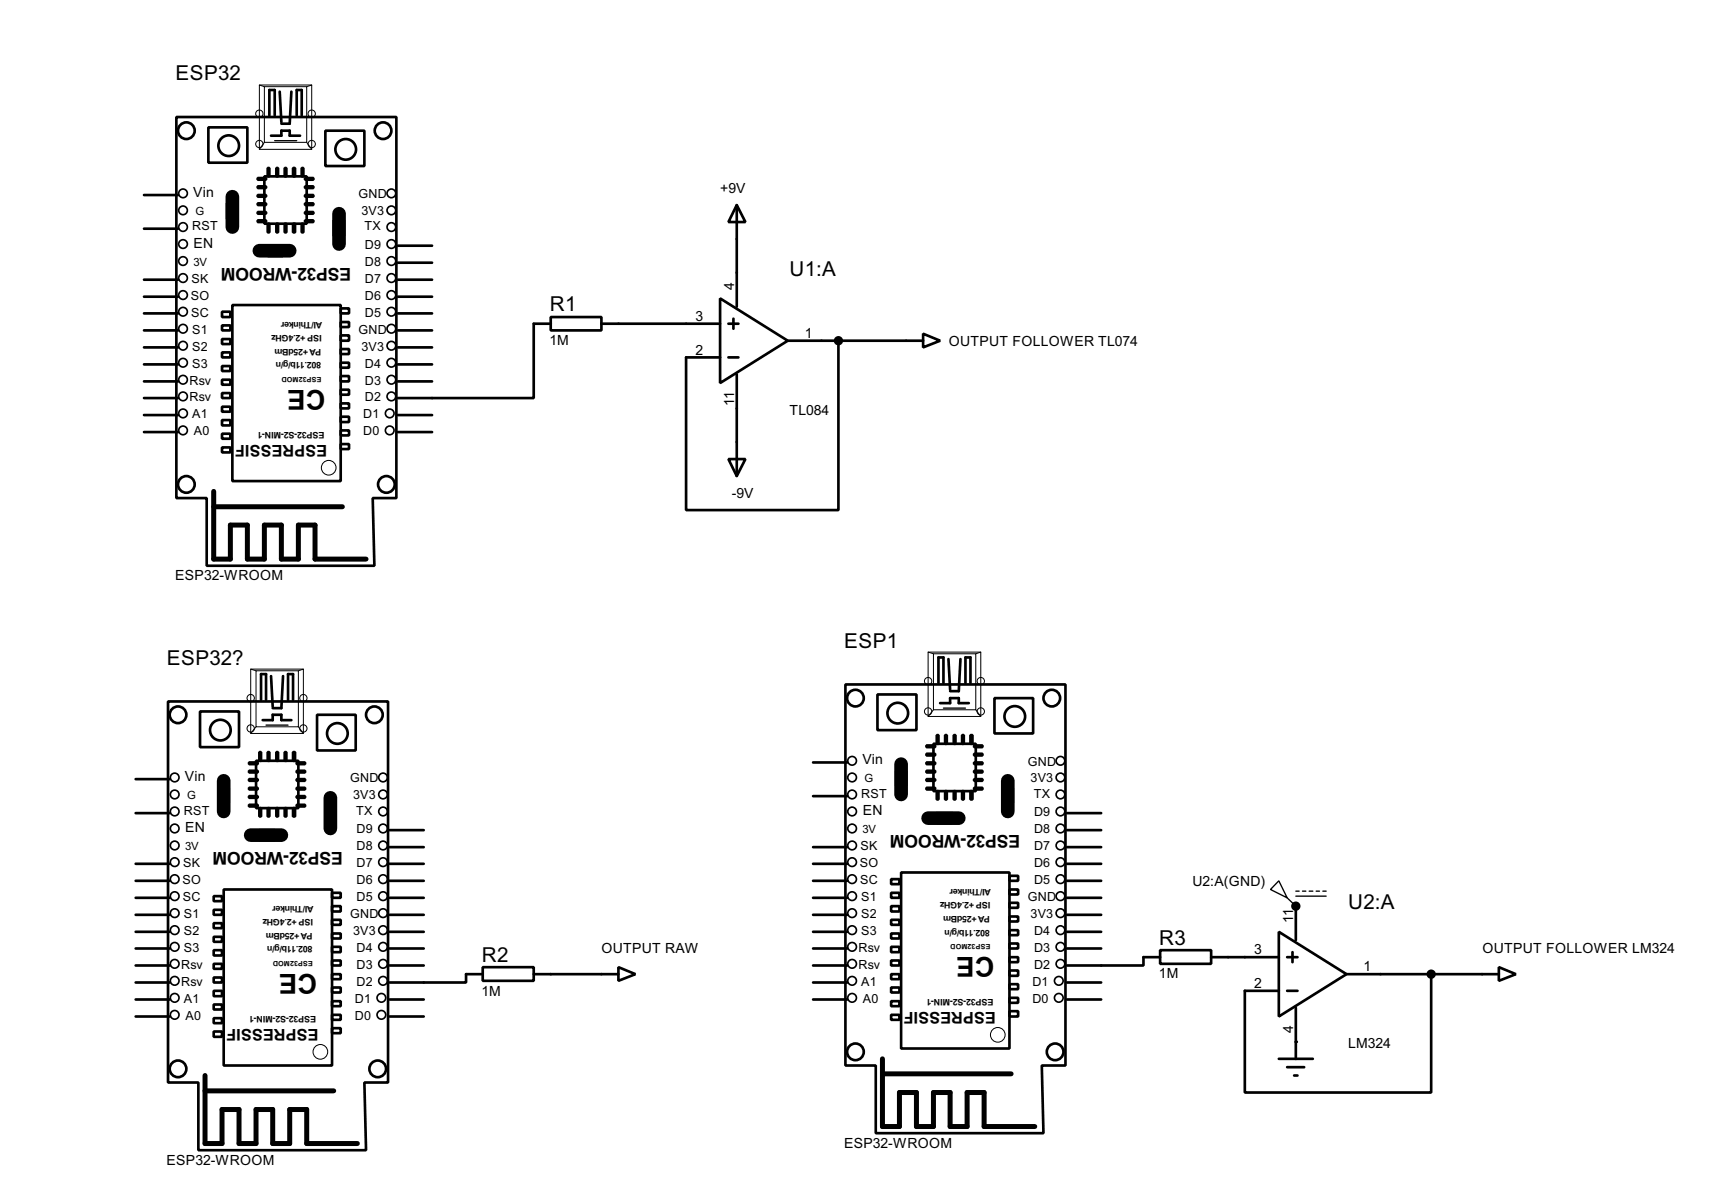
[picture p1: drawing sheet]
<svg xmlns="http://www.w3.org/2000/svg" width="256mm" height="180mm" viewBox="0 0 256 180" stroke-linecap="round" stroke-linejoin="round" font-family="sans-serif">
<g fill="none" stroke="#000" stroke-width=".4">
<path d="M26.5 17.6h33v57.1h-3.6l.3 10.2h-25.2v-10.2h-4.5zM31.3 19.1h5.8v5.3h-5.8zM40.4 17.3v-3.8h.8v3.8M42 13.8l.2 4.5M43.7 13.8l-.2 4.8h-1.3M44.5 17.3v-3.8h.8v3.8M48.8 19.6h5.9v5.3h-5.9zM21.6 29.3h5.1M21.6 34.3h5.1M34.1 30.5h1.5v2.3h-1.5zM38.7 33.1h1.2v.2h-1.2zM38.7 31.8h1.2v.3h-1.2z"/>
<path d="M38.7 30.5h1.2v.3h-1.2zM38.7 29.3h1.2v.2h-1.2zM38.7 28h1.2v.2h-1.2zM38.7 26.7h1.2v.3h-1.2zM39.7 26.5h6.3v7.1h-6.3zM40.2 33.6h.2v1.3h-.2zM40.2 25.2h.2v1.3h-.2zM40.2 36.9h2.3v1.5h-2.3zM40.7 20.4h1.5v-.8h1.3v.8h1.5M41.5 33.6h.2v1.3h-.2zM41.5 25.2h.2v1.3h-.2zM42.7 33.6h.3v1.3h-.3z"/>
<path d="M42.7 25.2h.3v1.3h-.3zM44 33.6h.3v1.3h-.3zM44 25.2h.3v1.3h-.3zM45.3 33.6h.2v1.3h-.2zM45.3 25.2h.2v1.3h-.2zM45.8 33.1h1.2v.2h-1.2zM45.8 31.8h1.2v.3h-1.2zM45.8 30.5h1.2v.3h-1.2zM45.8 29.3h1.2v.2h-1.2zM45.8 28h1.2v.2h-1.2zM45.8 26.7h1.2v.3h-1.2zM50.1 33.1h1.5v2.3h-1.5z"/>
<path d="M59.7 39.4h5.1M59.7 36.9h5.1M110.5 30.8l1.3 2.5h-2.5zM110.5 30.8v15.2M21.6 59.7h5.1M21.6 57.2h5.1M21.6 54.7h5.1M21.6 47h5.1M21.6 44.5h5.1M21.6 42h5.1M21.6 49.6h5.1M21.6 52.1h5.1"/>
<path d="M33.3 59h1.3v.7h-1.3zM33.3 57h1.3v.7h-1.3zM33.3 54.9h1.3v.8h-1.3zM33.3 52.9h1.3v.7h-1.3zM33.3 50.9h1.3v.7h-1.3zM33.3 48.8h1.3v.8h-1.3zM33.3 46.8h1.3v.8h-1.3zM34.9 45.8h16.2v26.4h-16.2zM51.1 58.5h1.3v.7h-1.3zM51.1 56.4h1.3v.8h-1.3zM51.1 54.4h1.3v.8h-1.3zM51.1 52.4h1.3v.7h-1.3z"/>
<path d="M51.1 50.3h1.3v.8h-1.3zM51.1 48.3h1.3v.8h-1.3zM51.1 46.3h1.3v.7h-1.3zM59.7 57.2h5.1M59.7 54.7h5.1M59.7 47h5.1M59.7 44.5h5.1M59.7 42h5.1M59.7 49.6h5.1M59.7 52.1h5.1M82.6 47.6h7.6v2h-7.6zM82.6 48.6h-2.5v11.1h-20.4"/>
<path d="M90.2 48.6h17.8M108 44.8l10.2 6.3-10.2 6.4zM109.3 48.6h1.5M109.3 53.6h1.5M110 47.8v1.5M110.5 56.2v15.2M118.2 51.1h20.3M125.8 51.1v25.4h-22.9v-22.9h5.1M138.5 50.1l2.5 1-2.5 1zM21.6 64.8h5.1M21.6 62.3h5.1M33.3 67.1h1.3v.8h-1.3z"/>
<path d="M33.3 65.1h1.3v.7h-1.3zM33.3 63h1.3v.8h-1.3zM33.3 61h1.3v.8h-1.3zM51.1 66.6h1.3v.8h-1.3zM51.1 64.6h1.3v.7h-1.3zM51.1 62.5h1.3v.8h-1.3zM51.1 60.5h1.3v.8h-1.3zM59.7 64.8h5.1M59.7 62.3h5.1M109.3 68.9h2.5l-1.3 2.5zM142.3 98.9l.2 4.5M144.1 98.9l-.3 4.8h-1.3"/>
<path d="M20.4 116.9h5.1M25.2 105.2h33v57.2h-3.5l.2 10.1h-25.1v-10.1h-4.6zM30 106.7h5.9v5.4h-5.9zM32.8 118.2h1.5v2.3h-1.5zM37.4 119.4h1.3v.3h-1.3zM37.4 118.2h1.3v.2h-1.3zM37.4 116.9h1.3v.2h-1.3zM37.4 115.6h1.3v.3h-1.3zM37.4 114.4h1.3v.2h-1.3zM38.4 114.1h6.4v7.1h-6.4zM38.9 112.8h.3v1.3h-.3zM39.2 105v-3.9h.7v3.9"/>
<path d="M39.4 108h1.5v-.8h1.3v.8h1.5M40.2 112.8h.2v1.3h-.2zM40.7 101.4l.2 4.6M41.5 112.8h.2v1.3h-.2zM42.5 101.4l-.3 4.8h-1.3M42.7 112.8h.3v1.3h-.3zM43.2 105v-3.9h.8v3.9M44 112.8h.3v1.3h-.3zM44.5 119.4h1.3v.3h-1.3zM44.5 118.2h1.3v.2h-1.3zM44.5 116.9h1.3v.2h-1.3zM44.5 115.6h1.3v.3h-1.3z"/>
<path d="M44.5 114.4h1.3v.2h-1.3zM47.6 107.2h5.8v5.4h-5.8zM122 114.4h5.1M122 119.4h5.1M126.8 102.7h33v57.1h-3.5l.2 10.2h-25.1v-10.2h-4.6zM131.6 104.2h5.9v5.3h-5.9zM134.4 115.6h1.5v2.3h-1.5zM139 118.2h1.3v.2h-1.3zM139 116.9h1.3v.2h-1.3zM139 115.6h1.3v.3h-1.3zM139 114.4h1.3v.2h-1.3zM139 113.1h1.3v.2h-1.3z"/>
<path d="M139 111.8h1.3v.3h-1.3zM140 111.6h6.4v7.1h-6.4zM140.5 118.7h.3v1.2h-.3zM140.5 110.3h.3v1.3h-.3zM140.8 102.4v-3.8h.7v3.8M141 105.5h1.5v-.8h1.3v.8h1.5M141.8 118.7h.2v1.2h-.2zM141.8 110.3h.2v1.3h-.2zM143.1 118.7h.2v1.2h-.2zM143.1 110.3h.2v1.3h-.2zM144.3 118.7h.3v1.2h-.3zM144.3 110.3h.3v1.3h-.3z"/>
<path d="M144.8 102.4v-3.8h.8v3.8M145.6 118.7h.3v1.2h-.3zM145.6 110.3h.3v1.3h-.3zM146.1 118.2h1.3v.2h-1.3zM146.1 116.9h1.3v.2h-1.3zM146.1 115.6h1.3v.3h-1.3zM146.1 114.4h1.3v.2h-1.3zM146.1 113.1h1.3v.2h-1.3zM146.1 111.8h1.3v.3h-1.3zM149.2 104.7h5.8v5.3h-5.8zM150.4 118.2h1.5v2.3h-1.5zM20.4 134.7h5.1"/>
<path d="M20.4 132.1h5.1M20.4 129.6h5.1M20.4 137.2h5.1M20.4 139.8h5.1M20.4 122h5.1M32.1 138.5h1.2v.7h-1.2zM32.1 136.5h1.2v.7h-1.2zM32.1 134.4h1.2v.8h-1.2zM33.6 133.4h16.2v26.4h-16.2zM37.4 120.7h1.3v.3h-1.3zM38.9 121.2h.3v1.3h-.3zM38.9 124.5h2.3v1.5h-2.3z"/>
<path d="M40.2 121.2h.2v1.3h-.2zM41.5 121.2h.2v1.3h-.2zM42.7 121.2h.3v1.3h-.3zM44 121.2h.3v1.3h-.3zM44.5 120.7h1.3v.3h-1.3zM48.8 120.7h1.5v2.3h-1.5zM49.8 138h1.3v.7h-1.3zM49.8 135.9h1.3v.8h-1.3zM49.8 133.9h1.3v.8h-1.3zM58.5 134.7h5.1M58.5 132.1h5.1M58.5 129.6h5.1"/>
<path d="M58.5 127.1h5.1M58.5 124.5h5.1M58.5 137.2h5.1M58.5 139.8h5.1M122 134.7h5.1M122 132.1h5.1M122 129.6h5.1M122 127.1h5.1M122 137.2h5.1M122 139.8h5.1M133.7 138h1.2v.7h-1.2zM133.7 135.9h1.2v.8h-1.2z"/>
<path d="M133.7 133.9h1.2v.8h-1.2zM133.7 131.9h1.2v.7h-1.2zM135.2 130.9h16.2v26.4h-16.2zM140.5 122h2.3v1.5h-2.3zM151.4 139.5h1.3v.8h-1.3zM151.4 137.5h1.3v.7h-1.3zM151.4 135.4h1.3v.8h-1.3zM151.4 133.4h1.3v.8h-1.3zM151.4 131.4h1.3v.7h-1.3zM160.1 134.7h5.1M160.1 132.1h5.1M160.1 129.6h5.1"/>
<path d="M160.1 127.1h5.1M160.1 124.5h5.1M160.1 137.2h5.1M160.1 139.8h5.1M160.1 122h5.1M191.8 139.8l10.2 6.3-10.2 6.4zM194.4 135.9v5.1M20.4 152.5h5.1M20.4 149.9h5.1M20.4 147.4h5.1M20.4 144.8h5.1M20.4 142.3h5.1"/>
<path d="M32.1 154.7h1.2v.8h-1.2zM32.1 152.7h1.2v.8h-1.2zM32.1 150.7h1.2v.7h-1.2zM32.1 148.6h1.2v.8h-1.2zM32.1 146.6h1.2v.8h-1.2zM32.1 144.6h1.2v.7h-1.2zM32.1 142.5h1.2v.8h-1.2zM32.1 140.5h1.2v.8h-1.2zM49.8 154.2h1.3v.8h-1.3zM49.8 152.2h1.3v.8h-1.3zM49.8 150.2h1.3v.7h-1.3zM49.8 148.1h1.3v.8h-1.3z"/>
<path d="M49.8 146.1h1.3v.8h-1.3zM49.8 144.1h1.3v.7h-1.3zM49.8 142h1.3v.8h-1.3zM49.8 140h1.3v.8h-1.3zM58.5 152.5h5.1M58.5 149.9h5.1M58.5 144.8h5.1M58.5 142.3h5.1M72.4 145.1h7.7v2h-7.7zM72.4 146.1h-2.5v1.3h-11.4M80.1 146.1h12.7M92.8 145.1l2.5 1-2.5 1z"/>
<path d="M122 149.9h5.1M122 147.4h5.1M122 144.8h5.1M122 142.3h5.1M133.7 152.2h1.2v.8h-1.2zM133.7 150.2h1.2v.7h-1.2zM133.7 148.1h1.2v.8h-1.2zM133.7 146.1h1.2v.8h-1.2zM133.7 144.1h1.2v.7h-1.2zM133.7 142h1.2v.8h-1.2zM133.7 140h1.2v.8h-1.2zM151.4 151.7h1.3v.8h-1.3z"/>
<path d="M151.4 149.7h1.3v.7h-1.3zM151.4 147.6h1.3v.8h-1.3zM151.4 145.6h1.3v.8h-1.3zM151.4 143.6h1.3v.7h-1.3zM151.4 141.5h1.3v.8h-1.3zM160.1 149.9h5.1M160.1 147.4h5.1M160.1 142.3h5.1M174 142.5h7.7v2.1h-7.7zM174 143.6h-2.5v1.2h-11.4M181.7 143.6h10.1M191.8 158.8h5.1"/>
<path d="M193.1 143.6h1.5M193.1 148.6h1.5M193.9 142.8v1.5M194.4 151.2v7.6M202 146.1h22.8M214.7 146.1v17.8h-28v-15.3h5.1M224.8 145.1l2.6 1-2.6 1zM193.1 160.1h2.5M194.1 161.3h.5"/>
<circle cx="27.9" cy="19.6" r="1.25"/>
<circle cx="57.4" cy="19.6" r="1.25"/>
<circle cx="34.3" cy="21.9" r="1.55"/>
<circle cx="51.8" cy="22.4" r="1.55"/>
<circle cx="27.9" cy="72.7" r="1.25"/>
<circle cx="57.9" cy="72.7" r="1.25"/>
<circle cx="26.7" cy="107.2" r="1.25"/>
<circle cx="33" cy="109.5" r="1.55"/>
<circle cx="50.6" cy="110" r="1.55"/>
<circle cx="56.1" cy="107.2" r="1.25"/>
<circle cx="128.3" cy="104.7" r="1.25"/>
<circle cx="134.6" cy="107" r="1.55"/>
<circle cx="152.2" cy="107.5" r="1.55"/>
<circle cx="157.7" cy="104.7" r="1.25"/>
<circle cx="128.3" cy="157.8" r="1.25"/>
<circle cx="158.2" cy="157.8" r="1.25"/>
<circle cx="26.7" cy="160.3" r="1.25"/>
<circle cx="56.6" cy="160.3" r="1.25"/>
</g>
<g fill="#000">
<circle cx="194.4" cy="135.9" r=".2"/>
<circle cx="194.4" cy="156.3" r=".2"/>
</g>
<g fill="none" stroke="#000" stroke-width=".25">
<circle cx="27.4" cy="31.6" r=".65"/>
<circle cx="27.4" cy="39.2" r=".65"/>
<circle cx="27.4" cy="34.1" r=".65"/>
<circle cx="27.4" cy="36.6" r=".65"/>
<circle cx="27.4" cy="29" r=".65"/>
<circle cx="58.7" cy="39.2" r=".65"/>
<circle cx="58.7" cy="34.1" r=".65"/>
<circle cx="58.7" cy="31.6" r=".65"/>
<circle cx="58.7" cy="36.6" r=".65"/>
<circle cx="58.7" cy="29" r=".65"/>
<circle cx="27.4" cy="46.8" r=".65"/>
<circle cx="27.4" cy="44.3" r=".65"/>
<circle cx="27.4" cy="59.5" r=".65"/>
<circle cx="27.4" cy="41.7" r=".65"/>
<circle cx="27.4" cy="54.4" r=".65"/>
<circle cx="27.4" cy="57" r=".65"/>
<circle cx="27.4" cy="49.3" r=".65"/>
<circle cx="27.4" cy="51.9" r=".65"/>
<circle cx="58.7" cy="44.3" r=".65"/>
<circle cx="58.7" cy="46.8" r=".65"/>
<circle cx="58.7" cy="51.9" r=".65"/>
<circle cx="58.7" cy="54.4" r=".65"/>
<circle cx="58.7" cy="59.5" r=".65"/>
<circle cx="58.7" cy="57" r=".65"/>
<circle cx="58.7" cy="49.3" r=".65"/>
<circle cx="58.7" cy="41.7" r=".65"/>
<circle cx="27.4" cy="64.6" r=".65"/>
<circle cx="27.4" cy="62" r=".65"/>
<circle cx="58.4" cy="64.6" r=".65"/>
<circle cx="58.4" cy="62" r=".65"/>
<circle cx="26.2" cy="119.2" r=".65"/>
<circle cx="26.2" cy="116.6" r=".65"/>
<circle cx="57.4" cy="116.6" r=".65"/>
<circle cx="57.4" cy="119.2" r=".65"/>
<circle cx="127.8" cy="119.2" r=".65"/>
<circle cx="127.8" cy="114.1" r=".65"/>
<circle cx="127.8" cy="116.6" r=".65"/>
<circle cx="159" cy="119.2" r=".65"/>
<circle cx="159" cy="114.1" r=".65"/>
<circle cx="159" cy="116.6" r=".65"/>
<circle cx="26.2" cy="124.3" r=".65"/>
<circle cx="26.2" cy="139.5" r=".65"/>
<circle cx="26.2" cy="134.4" r=".65"/>
<circle cx="26.2" cy="129.3" r=".65"/>
<circle cx="26.2" cy="137" r=".65"/>
<circle cx="26.2" cy="121.7" r=".65"/>
<circle cx="26.2" cy="131.9" r=".65"/>
<circle cx="26.2" cy="126.8" r=".65"/>
<circle cx="57.4" cy="139.5" r=".65"/>
<circle cx="57.4" cy="134.4" r=".65"/>
<circle cx="57.4" cy="126.8" r=".65"/>
<circle cx="57.4" cy="129.3" r=".65"/>
<circle cx="57.4" cy="131.9" r=".65"/>
<circle cx="57.4" cy="121.7" r=".65"/>
<circle cx="57.4" cy="137" r=".65"/>
<circle cx="57.4" cy="124.3" r=".65"/>
<circle cx="127.8" cy="134.4" r=".65"/>
<circle cx="127.8" cy="129.3" r=".65"/>
<circle cx="127.8" cy="124.3" r=".65"/>
<circle cx="127.8" cy="126.8" r=".65"/>
<circle cx="127.8" cy="139.5" r=".65"/>
<circle cx="127.8" cy="137" r=".65"/>
<circle cx="127.8" cy="131.9" r=".65"/>
<circle cx="127.8" cy="121.7" r=".65"/>
<circle cx="159" cy="124.3" r=".65"/>
<circle cx="159" cy="134.4" r=".65"/>
<circle cx="159" cy="126.8" r=".65"/>
<circle cx="159" cy="131.9" r=".65"/>
<circle cx="159" cy="129.3" r=".65"/>
<circle cx="159" cy="121.7" r=".65"/>
<circle cx="159" cy="137" r=".65"/>
<circle cx="159" cy="139.5" r=".65"/>
<circle cx="26.2" cy="142" r=".65"/>
<circle cx="26.2" cy="152.2" r=".65"/>
<circle cx="26.2" cy="144.6" r=".65"/>
<circle cx="26.2" cy="147.1" r=".65"/>
<circle cx="26.2" cy="149.7" r=".65"/>
<circle cx="57.2" cy="152.2" r=".65"/>
<circle cx="57.2" cy="149.7" r=".65"/>
<circle cx="57.4" cy="144.6" r=".65"/>
<circle cx="57.4" cy="142" r=".65"/>
<circle cx="57.4" cy="147.1" r=".65"/>
<circle cx="127.8" cy="149.7" r=".65"/>
<circle cx="127.8" cy="142" r=".65"/>
<circle cx="127.8" cy="144.6" r=".65"/>
<circle cx="127.8" cy="147.1" r=".65"/>
<circle cx="158.8" cy="147.1" r=".65"/>
<circle cx="158.8" cy="149.7" r=".65"/>
<circle cx="159" cy="144.6" r=".65"/>
<circle cx="159" cy="142" r=".65"/>
</g>
<g fill="none" stroke="#000" stroke-width=".15">
<path d="M38.9 12.8h7.9v9.6h-7.9zM38.9 12.8l.8 .2M39.7 13h6.3v8.4h-6.3zM46.8 12.8l-.8 .2M39.7 21.4l-.8 1M46 21.4l.8 1M139.2 97.8h7.9v9.7h-7.9zM139.2 97.8l.8 .3M140 98.1h6.4v8.4h-6.4zM147.1 97.8l-.7 .3M37.6 100.4h7.9v9.6h-7.9zM37.6 100.4l.8 .2"/>
<path d="M38.4 100.6h6.4v8.4h-6.4zM38.4 109l-.8 1M44.8 109l.7 1M45.5 100.4l-.7 .2M140 106.5l-.8 1M146.4 106.5l.7 1"/>
<circle cx="38.9" cy="17.1" r=".55"/>
<circle cx="46.7" cy="17.1" r=".55"/>
<circle cx="38.9" cy="21.6" r=".55"/>
<circle cx="46.7" cy="21.6" r=".55"/>
<circle cx="49.3" cy="70.2" r="1.1"/>
<circle cx="37.6" cy="109.3" r=".55"/>
<circle cx="37.6" cy="104.7" r=".55"/>
<circle cx="45.5" cy="104.7" r=".55"/>
<circle cx="45.5" cy="109.3" r=".55"/>
<circle cx="139.2" cy="106.7" r=".55"/>
<circle cx="139.2" cy="102.2" r=".55"/>
<circle cx="147.1" cy="106.7" r=".55"/>
<circle cx="147.1" cy="102.2" r=".55"/>
<circle cx="48" cy="157.8" r="1.1"/>
<circle cx="149.6" cy="155.2" r="1.1"/>
</g>
<path d="M41.2 21.1h3.3M39.9 108.8h3.3M141.5 106.2h3.3M191.8 132.1l1.3 2.6-2.5-1.3zM193.1 134.7l1.3 1.2M194.4 133.7h.5M194.4 134.4h4.5M195.4 133.7h.5M196.4 133.7h.5M197.4 133.7h.5M198.4 133.7h.5" fill="none" stroke="#000" stroke-width=".2"/>
<path d="M34.9 29.5v4.6M38.9 37.6h4.6M50.9 32.1v4.5M33.6 117.1v4.6M49.6 119.7v4.6M135.2 114.6v4.6M151.2 117.1v4.6M37.6 125.3h4.6M139.2 122.7h4.6" fill="none" stroke="#000" stroke-width="2.1"/>
<path d="M32.1 73.7v10.2h2.5v-5.1h2.5v5.1h2.6v-5.1h2.5v5.1h2.6v-5.1h2.5v5.1h7.6M32.1 76h19.3M132.4 158.8v10.2h2.5v-5.1h2.6v5.1h2.5v-5.1h2.5v5.1h2.6v-5.1h2.5v5.1h7.6M30.8 161.3v10.2h2.5v-5.1h2.6v5.1h2.5v-5.1h2.5v5.1h2.6v-5.1h2.5v5.1h7.6M30.8 163.6h19.3M132.4 161.1h19.3" fill="none" stroke="#000" stroke-width=".75"/>
<g fill="#000" stroke="#000" stroke-width=".4">
<circle cx="125.7" cy="51.1" r=".5"/>
<circle cx="194.3" cy="135.9" r=".5"/>
<circle cx="214.6" cy="146.1" r=".5"/>
</g>
<g font-size="4.6">
<text x="48.8" y="58.5" transform="rotate(-180 48.8 58.5)">CE</text>
<text x="149.2" y="143.6" transform="rotate(-180 149.2 143.6)">CE</text>
<text x="47.6" y="146.1" transform="rotate(-180 47.6 146.1)">CE</text>
</g>
<g font-size="3.5">
<text x="26.3" y="12">ESP32</text>
<text x="118.4" y="41.4">U1:A</text>
<text x="82.5" y="46.7">R1</text>
<text x="25" y="99.7">ESP32?</text>
<text x="126.6" y="97.2">ESP1</text>
<text x="202.2" y="136.4">U2:A</text>
<text x="173.9" y="141.7">R3</text>
<text x="72.3" y="144.3">R2</text>
</g>
<g font-size="3">
<text x="52.7" y="40.2" transform="rotate(-180 52.7 40.2)">ESP32-WROOM</text>
<text x="153" y="125.3" transform="rotate(-180 153 125.3)">ESP32-WROOM</text>
<text x="51.4" y="127.8" transform="rotate(-180 51.4 127.8)">ESP32-WROOM</text>
</g>
<g font-size="2.7">
<text x="49.1" y="66.7" transform="rotate(-180 49.1 66.7)">ESPRESSIF</text>
<text x="47.8" y="154.3" transform="rotate(-180 47.8 154.3)">ESPRESSIF</text>
<text x="149.4" y="151.8" transform="rotate(-180 149.4 151.8)">ESPRESSIF</text>
</g>
<g font-size="2.4">
<text x="29" y="29.6">Vin</text>
<text x="108" y="29">+9V</text>
<text x="29" y="37.2">EN</text>
<text x="110.1" y="43.4" transform="rotate(-90 110.1 43.4)">4</text>
<text x="82.4" y="51.8">1M</text>
<text x="104.3" y="48.2">3</text>
<text x="104.3" y="53.2">2</text>
<text x="120.7" y="50.7">1</text>
<text x="142.3" y="51.9">OUTPUT FOLLOWER TL074</text>
<text x="110.1" y="60.9" transform="rotate(-90 110.1 60.9)">11</text>
<text x="118.4" y="62.2">TL084</text>
<text x="109.8" y="74.8">-9V</text>
<text x="26.3" y="87.1">ESP32-WROOM</text>
<text x="27.7" y="117.2">Vin</text>
<text x="129.3" y="114.6">Vin</text>
<text x="27.8" y="124.8">EN</text>
<text x="129.4" y="122.3">EN</text>
<text x="178.8" y="132.9">U2:A(GND)</text>
<text x="90.2" y="143">OUTPUT RAW</text>
<text x="188.1" y="143.2">3</text>
<text x="194" y="138.5" transform="rotate(-90 194 138.5)">11</text>
<text x="222.3" y="143">OUTPUT FOLLOWER LM324</text>
<text x="72.2" y="149.3">1M</text>
<text x="173.8" y="146.8">1M</text>
<text x="188.1" y="148.2">2</text>
<text x="204.5" y="145.7">1</text>
<text x="194" y="154.9" transform="rotate(-90 194 154.9)">4</text>
<text x="202.2" y="157.2">LM324</text>
<text x="126.6" y="172.2">ESP32-WROOM</text>
<text x="25" y="174.7">ESP32-WROOM</text>
</g>
<g font-size="2.1">
<text x="53.8" y="29.8">GND</text>
<text x="28.8" y="34.6">RST</text>
<text x="54.2" y="32.3">3V3</text>
<text x="54.7" y="34.6">TX</text>
<text x="54.7" y="39.9">D8</text>
<text x="54.7" y="37.4">D9</text>
<text x="28.6" y="45">SO</text>
<text x="28.7" y="47.5">SC</text>
<text x="28.7" y="42.5">SK</text>
<text x="54.7" y="47.5">D5</text>
<text x="54.7" y="45">D6</text>
<text x="54.7" y="42.5">D7</text>
<text x="28.8" y="50.1">S1</text>
<text x="28.8" y="52.6">S2</text>
<text x="53.8" y="50.1">GND</text>
<text x="54.2" y="52.6">3V3</text>
<text x="28.4" y="57.7">Rsv</text>
<text x="28.8" y="55.2">S3</text>
<text x="54.7" y="57.7">D3</text>
<text x="54.7" y="55.2">D4</text>
<text x="28.4" y="60.2">Rsv</text>
<text x="28.8" y="62.8">A1</text>
<text x="29.1" y="65.3">A0</text>
<text x="54.5" y="62.8">D1</text>
<text x="54.5" y="65.3">D0</text>
<text x="54.7" y="60.2">D2</text>
<text x="52.5" y="117.4">GND</text>
<text x="53" y="119.9">3V3</text>
<text x="129.2" y="119.7">RST</text>
<text x="154.1" y="114.9">GND</text>
<text x="154.6" y="117.4">3V3</text>
<text x="155" y="119.7">TX</text>
<text x="27.6" y="122.2">RST</text>
<text x="53.4" y="122.2">TX</text>
<text x="53.5" y="125">D9</text>
<text x="155.1" y="125">D8</text>
<text x="155.1" y="122.5">D9</text>
<text x="27.5" y="130.1">SK</text>
<text x="53.5" y="130.1">D7</text>
<text x="53.5" y="127.6">D8</text>
<text x="129" y="130.1">SO</text>
<text x="129.1" y="127.6">SK</text>
<text x="155.1" y="130.1">D6</text>
<text x="155.1" y="127.6">D7</text>
<text x="27.4" y="132.6">SO</text>
<text x="27.4" y="135.2">SC</text>
<text x="27.6" y="137.7">S1</text>
<text x="52.5" y="137.7">GND</text>
<text x="53.5" y="135.2">D5</text>
<text x="53.5" y="132.6">D6</text>
<text x="129" y="132.6">SC</text>
<text x="129.2" y="135.2">S1</text>
<text x="129.2" y="137.7">S2</text>
<text x="154.1" y="135.2">GND</text>
<text x="154.6" y="137.7">3V3</text>
<text x="155.1" y="132.6">D5</text>
<text x="27.6" y="140.3">S2</text>
<text x="27.6" y="142.8">S3</text>
<text x="53" y="140.3">3V3</text>
<text x="53.5" y="142.8">D4</text>
<text x="128.8" y="142.8">Rsv</text>
<text x="129.2" y="140.3">S3</text>
<text x="155.1" y="142.8">D3</text>
<text x="155.1" y="140.3">D4</text>
<text x="27.2" y="145.3">Rsv</text>
<text x="27.2" y="147.9">Rsv</text>
<text x="53.5" y="147.9">D2</text>
<text x="53.5" y="145.3">D3</text>
<text x="128.8" y="145.3">Rsv</text>
<text x="129.2" y="147.9">A1</text>
<text x="154.8" y="147.9">D1</text>
<text x="155.1" y="145.3">D2</text>
<text x="27.6" y="150.4">A1</text>
<text x="27.8" y="153">A0</text>
<text x="53.2" y="150.4">D1</text>
<text x="53.2" y="153">D0</text>
<text x="129.4" y="150.4">A0</text>
<text x="154.8" y="150.4">D0</text>
</g>
<g font-size="1.9">
<text x="29.3" y="32.3">G</text>
<text x="29" y="39.9">3V</text>
<text x="28.1" y="119.9">G</text>
<text x="129.7" y="117.3">G</text>
<text x="129.4" y="125">3V</text>
<text x="27.8" y="127.5">3V</text>
</g>
<g font-size="1.5">
<text x="48.2" y="52.3" transform="rotate(-180 48.2 52.3)">PA+25dBm</text>
<text x="48.3" y="50.3" transform="rotate(-180 48.3 50.3)">ISP +2.4GHz</text>
<text x="48.3" y="48.3" transform="rotate(-180 48.3 48.3)">AI/Thinker</text>
<text x="48.2" y="54.3" transform="rotate(-180 48.2 54.3)">802.11b/g/n</text>
<text x="48.7" y="64.8" transform="rotate(-180 48.7 64.8)">ESP32-S2-MIN-1</text>
<text x="47" y="137.9" transform="rotate(-180 47 137.9)">ISP +2.4GHz</text>
<text x="47" y="135.9" transform="rotate(-180 47 135.9)">AI/Thinker</text>
<text x="148.5" y="137.4" transform="rotate(-180 148.5 137.4)">PA+25dBm</text>
<text x="148.6" y="135.4" transform="rotate(-180 148.6 135.4)">ISP +2.4GHz</text>
<text x="148.6" y="133.4" transform="rotate(-180 148.6 133.4)">AI/Thinker</text>
<text x="46.9" y="142" transform="rotate(-180 46.9 142)">802.11b/g/n</text>
<text x="46.9" y="140" transform="rotate(-180 46.9 140)">PA+25dBm</text>
<text x="148.5" y="139.5" transform="rotate(-180 148.5 139.5)">802.11b/g/n</text>
<text x="149" y="149.9" transform="rotate(-180 149 149.9)">ESP32-S2-MIN-1</text>
<text x="47.4" y="152.4" transform="rotate(-180 47.4 152.4)">ESP32-S2-MIN-1</text>
</g>
<g font-size="1.2">
<text x="48.2" y="56.5" transform="rotate(-180 48.2 56.5)">ESP32MOD</text>
<text x="148.5" y="141.6" transform="rotate(-180 148.5 141.6)">ESP32MOD</text>
<text x="46.9" y="144.1" transform="rotate(-180 46.9 144.1)">ESP32MOD</text>
</g>
</svg>
